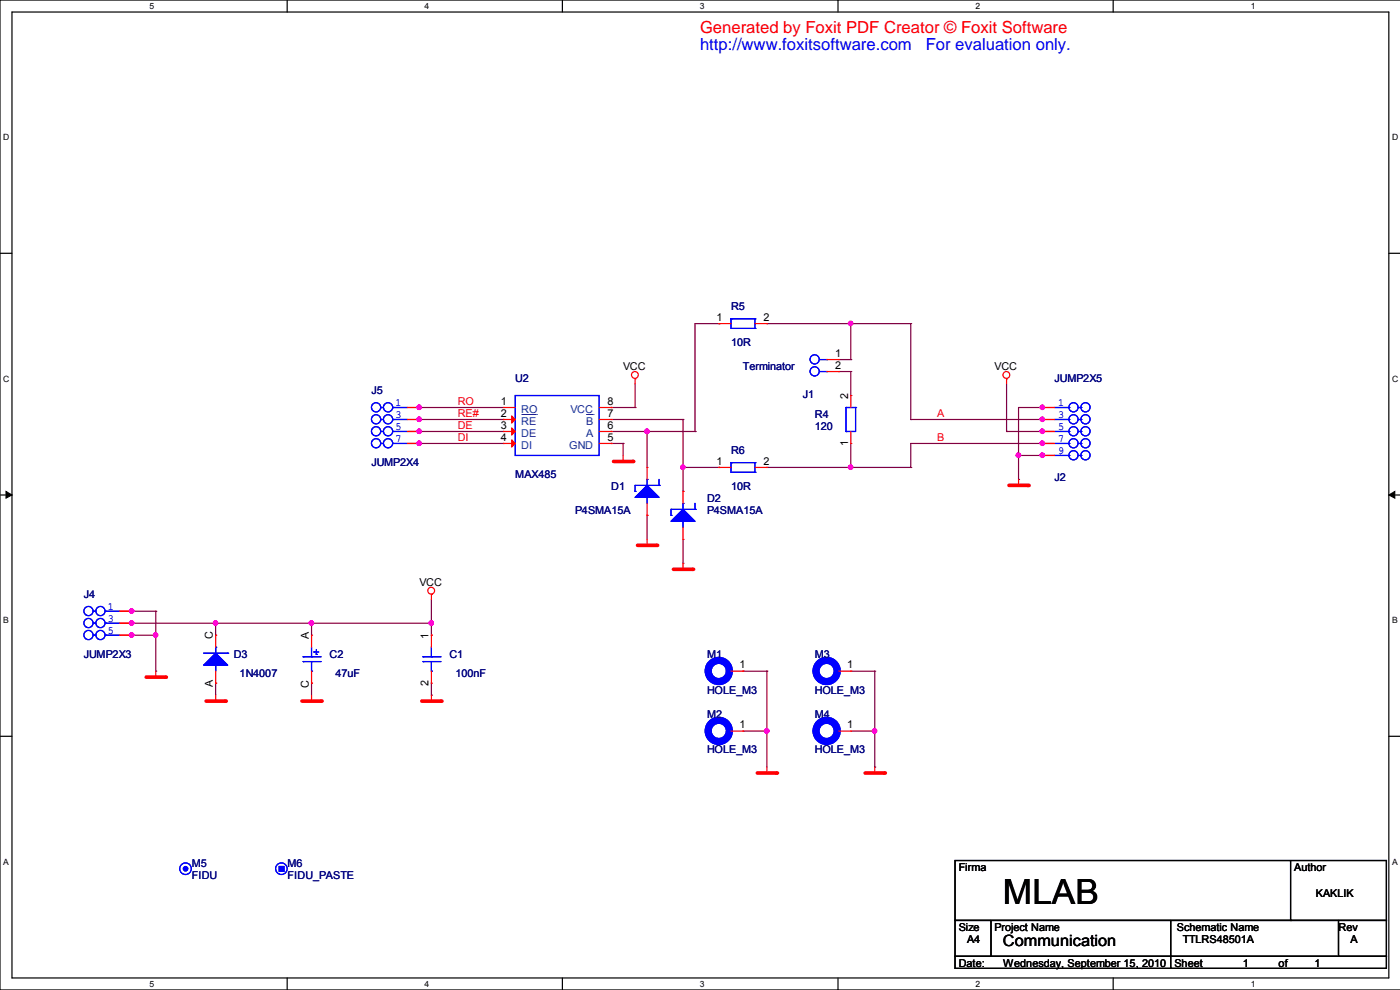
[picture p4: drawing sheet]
<svg xmlns="http://www.w3.org/2000/svg" width="297mm" height="210mm" viewBox="0 0 297 210" stroke-linecap="round" stroke-linejoin="round" font-family="sans-serif">
<path d="M2.5 2.6h292.1v204.8h-292.1zM297.1 0h-297.1v210h297.1" fill="none" stroke="#000" stroke-width=".25"/>
<g fill="#fff">
<path d="M31.7 .3h1v2h-1z"/>
<path d="M31.7 207.7h1v2h-1z"/>
</g>
<path d="M60.9 0v2.6M60.9 207.4v2.6" fill="none" stroke="#000" stroke-width=".25"/>
<g fill="#fff">
<path d="M90.1 .3h1v2h-1z"/>
<path d="M90.1 207.7h1v2h-1z"/>
</g>
<path d="M119.3 0v2.6M119.3 207.4v2.6" fill="none" stroke="#000" stroke-width=".25"/>
<g fill="#fff">
<path d="M148.5 .3h1v2h-1z"/>
<path d="M148.5 207.7h1v2h-1z"/>
</g>
<path d="M177.8 0v2.6M177.8 207.4v2.6" fill="none" stroke="#000" stroke-width=".25"/>
<g fill="#fff">
<path d="M206.9 .3h1v2h-1z"/>
<path d="M206.9 207.7h1v2h-1z"/>
</g>
<path d="M236.2 0v2.6M236.2 207.4v2.6" fill="none" stroke="#000" stroke-width=".25"/>
<g fill="#fff">
<path d="M265.3 .3h1v2h-1z"/>
<path d="M265.3 207.7h1v2h-1z"/>
<path d="M.7 28.1h1.2v2.1h-1.2z"/>
<path d="M295.3 28.1h1.3v2.1h-1.3z"/>
<path d="M.7 79.3h1.2v2.1h-1.2z"/>
<path d="M295.3 79.3h1.3v2.1h-1.3z"/>
</g>
<path d="M0 53.7h2.5M294.6 53.7h2.5" fill="none" stroke="#000" stroke-width=".25"/>
<g fill="#fff">
<path d="M.7 130.6h1.2v2h-1.2z"/>
<path d="M295.3 130.6h1.2v2h-1.2z"/>
</g>
<path d="M0 105h2.5M294.6 105h2.5" fill="none" stroke="#000" stroke-width=".25"/>
<path d="M1.3 104.2l1.2 .8-1.2 .7zM294.6 105l1.3-.8v1.5z" fill="#000" stroke="#000" stroke-width=".21"/>
<g fill="#fff">
<path d="M.7 181.8h1.1v2h-1.1z"/>
<path d="M295.3 181.8h1.1v2h-1.1z"/>
</g>
<path d="M0 156.2h2.5M294.6 156.2h2.5" fill="none" stroke="#000" stroke-width=".25"/>
<g fill="none" stroke="#800040" stroke-width=".25">
<path d="M152.5 68.6h.1M152.5 68.6h-5.1v22.9M162.7 68.6h30.5M177.9 78.8h2.6M177.9 76.3h2.6M180.5 68.6h.1M180.5 78.8h.1M180.5 76.3h.1M180.5 68.6v7.7M180.5 78.8v5.1M193.2 68.6h.1M193.2 68.6v20.4"/>
<path d="M89 94.1h.1M89 91.5h.1M89 86.4h.1M89 94.1h17.8M89 89h17.8M89 91.5h17.8M89 86.4h17.8M106.8 89h.1M129.6 86.4h.1M129.6 94.1h.1M129.6 94.1h2.6M129.6 89h15.3"/>
<path d="M129.6 91.5h17.8M129.6 86.4h5.1M132.2 94.1h.1M132.2 94.1v2.5M134.7 86.4h.1M134.7 81.4v5M137.3 91.5h.1M137.3 91.5v7.7M144.9 89h.1M144.9 99.2h.1M144.9 99.2h7.6M144.9 89v15.2"/>
<path d="M147.4 91.5h.1M152.5 99.2h.1M162.7 99.2h30.5M180.5 99.2h.1M180.5 83.9h.1M180.5 94.1v5.1M193.2 99.2h.1M193.2 89h.1M193.2 89h28M213.5 91.5h.1M213.5 91.5h7.7M213.5 81.4v10.1"/>
<path d="M216.1 96.6h.1M216.1 96.6h5.1M221.2 94.1h.1M221.2 89h.1M221.2 86.4h.1M221.2 96.6h.1M221.2 91.5h.1M221.2 94.1h-28v5.1M221.2 86.4h-5.1v15.3M137.3 109.3h.1M137.3 109.3v5.1M144.9 104.2h.1"/>
<path d="M144.9 119.5h.1M144.9 114.4v5.1M216.1 101.7h.1M28 132.2h63.5M28 129.7h5M28 134.7h5M33 129.7h.1M33 134.7h.1M33 129.7v12.7M45.8 132.2h.1M45.8 134.7h.1M45.8 132.2v2.5"/>
<path d="M66.1 132.2h.1M66.1 132.2v2.5M91.5 134.7h.1M91.5 132.2h.1M91.5 127.1v7.6M33 142.4h.1M45.8 144.9h.1M45.8 144.9v2.6M66.1 144.9h.1M66.1 144.9v2.6M91.5 147.5h.1M91.5 144.9v2.6"/>
<path d="M157.6 142.4h.1M157.6 142.4h5.1M157.6 155.1h5.1M162.7 155.1h.1M162.7 142.4h.1M162.7 142.4v20.3M180.5 142.4h5.1M180.5 155.1h5.1M185.6 155.1h.1M185.6 142.4h.1M185.6 142.4v20.3M185.6 162.7h.1"/>
</g>
<g fill="#f0f" stroke="#f0f" stroke-width=".25">
<circle cx="221.1" cy="94" r=".47"/>
<circle cx="180.4" cy="99.1" r=".47"/>
<circle cx="180.4" cy="68.6" r=".47"/>
<circle cx="221.1" cy="88.9" r=".47"/>
<circle cx="144.9" cy="99.1" r=".47"/>
<circle cx="137.2" cy="91.5" r=".47"/>
<circle cx="27.9" cy="132.2" r=".47"/>
<circle cx="45.7" cy="132.2" r=".47"/>
<circle cx="27.9" cy="129.6" r=".47"/>
<circle cx="33" cy="134.7" r=".47"/>
<circle cx="27.9" cy="134.7" r=".47"/>
<circle cx="91.5" cy="132.2" r=".47"/>
<circle cx="66.1" cy="132.2" r=".47"/>
<circle cx="88.9" cy="94" r=".47"/>
<circle cx="88.9" cy="91.5" r=".47"/>
<circle cx="88.9" cy="88.9" r=".47"/>
<circle cx="88.9" cy="86.4" r=".47"/>
<circle cx="221.1" cy="86.4" r=".47"/>
<circle cx="216" cy="96.6" r=".47"/>
<circle cx="221.1" cy="96.6" r=".47"/>
<circle cx="221.1" cy="91.5" r=".47"/>
<circle cx="162.7" cy="155" r=".47"/>
<circle cx="185.5" cy="155" r=".47"/>
</g>
<path d="M137.3 115.7h.1M137.3 114.4v1.3" fill="none" stroke="#f00" stroke-width=".25"/>
<path d="M135.2 115.7h4.1" fill="none" stroke="#f00" stroke-width=".76"/>
<circle cx="139.3" cy="115.7" r=".38" fill="#f00"/>
<g fill="none" stroke="#f00" stroke-width=".25">
<path d="M132.2 97.9h.1M132.2 96.6v1.3M134.7 80.3h.1M134.7 80.3v1.1"/>
<circle cx="134.7" cy="79.5" r=".72"/>
</g>
<path d="M130.2 97.9h4" fill="none" stroke="#f00" stroke-width=".76"/>
<circle cx="134.2" cy="97.9" r=".38" fill="#f00"/>
<path d="M33 143.6h.1M33 142.4v1.2" fill="none" stroke="#f00" stroke-width=".25"/>
<path d="M31 143.6h4.1" fill="none" stroke="#f00" stroke-width=".76"/>
<circle cx="35.1" cy="143.6" r=".38" fill="#f00"/>
<path d="M45.8 148.7h.1M45.8 147.5v1.2" fill="none" stroke="#f00" stroke-width=".25"/>
<path d="M43.7 148.7h4.1" fill="none" stroke="#f00" stroke-width=".76"/>
<circle cx="47.8" cy="148.7" r=".38" fill="#f00"/>
<path d="M91.5 148.7h.1M91.5 147.5v1.2" fill="none" stroke="#f00" stroke-width=".25"/>
<path d="M89.5 148.7h4" fill="none" stroke="#f00" stroke-width=".76"/>
<circle cx="93.5" cy="148.7" r=".38" fill="#f00"/>
<g fill="none" stroke="#f00" stroke-width=".25">
<path d="M213.5 80.3h.1M213.5 80.3v1.1M216.1 103h.1M216.1 101.7v1.3M91.5 126.1h.1M91.5 126.1v1"/>
<circle cx="213.5" cy="79.5" r=".72"/>
<circle cx="91.5" cy="125.3" r=".72"/>
</g>
<path d="M214 103h4.1" fill="none" stroke="#f00" stroke-width=".76"/>
<circle cx="218.1" cy="103" r=".38" fill="#f00"/>
<path d="M144.9 119.5v1.3M144.9 120.8h.1" fill="none" stroke="#f00" stroke-width=".25"/>
<path d="M142.9 120.8h4" fill="none" stroke="#f00" stroke-width=".76"/>
<circle cx="146.9" cy="120.8" r=".38" fill="#f00"/>
<path d="M162.7 164h.1M162.7 162.7v1.3" fill="none" stroke="#f00" stroke-width=".25"/>
<path d="M160.7 164h4" fill="none" stroke="#f00" stroke-width=".76"/>
<circle cx="164.7" cy="164" r=".38" fill="#f00"/>
<path d="M185.6 164h.1M185.6 162.7v1.3" fill="none" stroke="#f00" stroke-width=".25"/>
<path d="M183.5 164h4.1" fill="none" stroke="#f00" stroke-width=".76"/>
<circle cx="187.6" cy="164" r=".38" fill="#f00"/>
<path d="M66.1 148.7h.1M66.1 147.5v1.2" fill="none" stroke="#f00" stroke-width=".25"/>
<path d="M64.1 148.7h4" fill="none" stroke="#f00" stroke-width=".76"/>
<circle cx="68.1" cy="148.7" r=".38" fill="#f00"/>
<path d="M202.6 182.5h91.5v12.7h-91.5zM202.6 195.2h91.5v7.7h-91.5zM210.2 195.2v7.7M248.4 195.2v10.2M273.8 195.2h.1M273.8 182.5v12.7M284 195.2v7.7M202.6 202.9h91.5v2.5h-91.5zM210.2 202.9h.1M248.4 202.9h.1M248.4 205.4h.1M284 202.9h.1" fill="none" stroke="#000" stroke-width=".25"/>
<g fill="none" stroke="#00f" stroke-width=".25">
<path d="M155.1 67.6h.1M155.1 67.6v2.1h5.1M155.1 67.6h5.1M160.2 69.7h.1M160.2 67.6h.1M160.2 67.6v2.1M173.9 76.3h1.5M173.9 78.8h1.5M175.4 76.3h.1M175.4 78.8h.1M80.8 86.4h.1M80.8 89h.1"/>
<path d="M80.8 91.5h.1M80.8 94.1h.1M80.8 86.4h.5M80.8 89h.5M80.8 91.5h.5M80.8 94.1h.5M83.4 86.4h.1M83.4 89h.1M83.4 91.5h.1M83.4 94.1h.1M83.4 86.4h3M83.4 89h3"/>
<path d="M83.4 91.5h3M83.4 94.1h3M109.3 83.9h17.8v12.7h-17.8zM155.1 98.1h.1M155.1 98.1v2.1h5.1M155.1 98.1h5.1M160.2 98.1h.1M160.2 98.1v2.1M179.5 91.5h.1M179.5 86.4h.1M179.5 86.4h2M179.5 86.4v5.1"/>
<path d="M181.5 86.4h.1M181.5 86.4v5.1h-2M223.7 86.4h3.1M223.7 89h3.1M223.7 91.5h3.1M223.7 94.1h3.1M223.7 96.6h3.1M226.8 86.4h.1M226.8 89h.1M226.8 91.5h.1M226.8 94.1h.1M226.8 96.6h.1"/>
<path d="M228.8 86.4h.5M228.8 89h.5M228.8 91.5h.5M228.8 94.1h.5M228.8 96.6h.5M229.3 86.4h.1M229.3 89h.1M229.3 91.5h.1M229.3 94.1h.1M229.3 96.6h.1M134.7 104.2h.1M137.3 101.7h.1"/>
<path d="M137.3 105.5h.1M137.3 101.7v1.3M137.3 105.5v1.3M139.8 103h.1M139.8 103h-5.1v1.2M139.8 101.7v1.3M142.4 109.3h.1M144.9 106.8h.1M144.9 110.6h.1M144.9 106.8v1.3M144.9 110.6v1.3M147.4 108.1h.1"/>
<path d="M147.4 108.1h-5v1.2M147.4 106.8v1.3M160.2 100.2h.1M19.8 129.7h.1M19.8 132.2h.1M19.8 134.7h.1M19.8 129.7h.5M19.8 132.2h.5M19.8 134.7h.5M22.4 129.7h.1M22.4 132.2h.1M22.4 134.7h.1"/>
<path d="M22.4 129.7h3M22.4 132.2h3M22.4 134.7h3M43.2 138.6h5.1M45.8 137.3h.1M45.8 137.3v1.3M48.3 138.6h.1M64.3 139.3h.1M64.3 139.3h3.8M66.1 139.3h.1M66.1 137.3v2M66.6 138.3h.1"/>
<path d="M66.6 138.3h1M67.1 138.8h.1M67.1 137.8v1M89.7 139.3h.1M89.7 139.3h3.8M91.5 139.3h.1M91.5 137.3v2M45.8 141.1h.1M45.8 141.1v1.3M64.3 140.3h.1M64.3 140.3h3.8M66.1 142.4h.1"/>
<path d="M66.1 140.3v2.1M89.7 140.3h.1M89.7 140.3h3.8M91.5 142.4h.1M91.5 140.3v2.1M154.8 142.4h.1M154.8 155.1h.1M154.8 142.4h.3M154.8 155.1h.3M177.7 142.4h.1M177.7 155.1h.1M177.7 142.4h.2"/>
<path d="M177.7 155.1h.2"/>
<circle cx="172.8" cy="76.2" r=".97"/>
<circle cx="172.8" cy="78.8" r=".97"/>
<circle cx="79.8" cy="88.9" r=".97"/>
<circle cx="79.8" cy="94" r=".97"/>
<circle cx="79.8" cy="91.5" r=".97"/>
<circle cx="79.8" cy="86.4" r=".97"/>
<circle cx="82.3" cy="88.9" r=".97"/>
<circle cx="82.3" cy="91.5" r=".97"/>
<circle cx="82.3" cy="94" r=".97"/>
<circle cx="82.3" cy="86.4" r=".97"/>
<circle cx="227.7" cy="94" r=".97"/>
<circle cx="227.7" cy="96.6" r=".97"/>
<circle cx="227.7" cy="88.9" r=".97"/>
<circle cx="227.7" cy="91.5" r=".97"/>
<circle cx="227.7" cy="86.4" r=".97"/>
<circle cx="230.3" cy="91.5" r=".97"/>
<circle cx="230.3" cy="96.6" r=".97"/>
<circle cx="230.3" cy="94" r=".97"/>
<circle cx="230.3" cy="88.9" r=".97"/>
<circle cx="230.3" cy="86.4" r=".97"/>
<circle cx="18.8" cy="134.7" r=".97"/>
<circle cx="18.8" cy="129.6" r=".97"/>
<circle cx="18.8" cy="132.2" r=".97"/>
<circle cx="21.3" cy="134.7" r=".97"/>
<circle cx="21.3" cy="129.6" r=".97"/>
<circle cx="21.3" cy="132.2" r=".97"/>
<circle cx="39.4" cy="184.3" r="1.23"/>
<circle cx="59.7" cy="184.3" r="1.23"/>
</g>
<g fill="#00f" stroke="#00f" stroke-width=".25">
<path d="M134.7 105.5l2.6-2.5 2.5 2.5z"/>
<path d="M43.2 141.1l2.6-2.5 2.5 2.5z"/>
<path d="M144.9 108.1l2.5 2.5h-5z"/>
<path d="M59.2 183.8h1v1h-1z" fill-rule="evenodd"/>
<path d="M59.2 183.8h1v1h-1z" fill-rule="evenodd"/>
<circle cx="39.4" cy="184.3" r=".47"/>
</g>
<g fill="none" stroke="#f00" stroke-width=".25">
<path d="M152.5 68.6h.1M152.5 68.6h2.6M160.2 68.6h2.5M162.7 68.6h.1M175.4 76.3h2.5M175.4 78.8h2.5M177.9 76.3h.1M177.9 78.8h.1M86.4 86.4h2.6M86.4 89h2.6M86.4 91.5h2.6M86.4 94.1h2.6"/>
<path d="M89 86.4h.1M89 89h.1M89 91.5h.1M89 94.1h.1M106.8 86.4h.1M106.8 94.1h.1M106.8 89h.1M106.8 91.5h.1M106.8 86.4h2.5M106.8 89h2.5M106.8 91.5h2.5M106.8 94.1h2.5"/>
<path d="M127.1 86.4h2.5M127.1 89h2.5M127.1 91.5h2.5M127.1 94.1h2.5M129.6 94.1h.1M129.6 86.4h.1M129.6 91.5h.1M129.6 89h.1M137.3 99.2h.1M137.3 99.2v2.5M152.5 99.2h.1M152.5 99.2h2.6"/>
<path d="M160.2 99.2h2.5M162.7 99.2h.1M180.5 94.1h.1M180.5 83.9h.1M180.5 83.9v2.5M180.5 91.5v2.6M221.2 86.4h.1M221.2 89h.1M221.2 91.5h.1M221.2 94.1h.1M221.2 96.6h.1M221.2 86.4h2.5"/>
<path d="M221.2 89h2.5M221.2 91.5h2.5M221.2 94.1h2.5M221.2 96.6h2.5M137.3 109.3h.1M137.3 106.8v2.5M144.9 114.4h.1M144.9 104.2h.1M144.9 104.2v2.6M144.9 111.9v2.5M25.4 129.7h2.6M25.4 132.2h2.6"/>
<path d="M25.4 134.7h2.6M28 129.7h.1M28 132.2h.1M28 134.7h.1M45.8 134.7h.1M45.8 134.7v2.6M66.1 134.7h.1M66.1 134.7v2.6M91.5 134.7h.1M91.5 134.7v2.6M45.8 144.9h.1M45.8 142.4v2.5"/>
<path d="M66.1 144.9h.1M66.1 142.4v2.5M91.5 144.9h.1M91.5 142.4v2.5M155.1 142.4h2.5M155.1 155.1h2.5M157.6 142.4h.1M157.6 155.1h.1M177.9 142.4h2.6M177.9 155.1h2.6M180.5 142.4h.1M180.5 155.1h.1"/>
</g>
<g fill="none" stroke="#00f" stroke-width="1.5">
<circle cx="152.5" cy="142.3" r="2.25"/>
<circle cx="152.5" cy="155" r="2.25"/>
<circle cx="175.4" cy="142.3" r="2.25"/>
<circle cx="175.4" cy="155" r="2.25"/>
</g>
<g fill="#f00" stroke="#f00" stroke-width=".25">
<path d="M108.5 93.3l.8 .8-.8 .7z"/>
<path d="M108.5 88.2l.8 .8-.8 .7z"/>
<path d="M108.5 90.8l.8 .7-.8 .8z"/>
</g>
<path d="M110.6 87.9h3.2M113.8 87.9h.1M124.4 87.9h1.5M125.9 87.9h.1" fill="none" stroke="#004080" stroke-width=".21"/>
<g fill="#f0f" stroke="#f0f" stroke-width=".25">
<circle cx="221.1" cy="94" r=".47"/>
<circle cx="180.4" cy="99.1" r=".47"/>
<circle cx="180.4" cy="68.6" r=".47"/>
<circle cx="221.1" cy="88.9" r=".47"/>
<circle cx="144.9" cy="99.1" r=".47"/>
<circle cx="137.2" cy="91.5" r=".47"/>
<circle cx="27.9" cy="132.2" r=".47"/>
<circle cx="45.7" cy="132.2" r=".47"/>
<circle cx="27.9" cy="129.6" r=".47"/>
<circle cx="33" cy="134.7" r=".47"/>
<circle cx="27.9" cy="134.7" r=".47"/>
<circle cx="91.5" cy="132.2" r=".47"/>
<circle cx="66.1" cy="132.2" r=".47"/>
<circle cx="88.9" cy="94" r=".47"/>
<circle cx="88.9" cy="91.5" r=".47"/>
<circle cx="88.9" cy="88.9" r=".47"/>
<circle cx="88.9" cy="86.4" r=".47"/>
<circle cx="221.1" cy="86.4" r=".47"/>
<circle cx="216" cy="96.6" r=".47"/>
<circle cx="221.1" cy="96.6" r=".47"/>
<circle cx="221.1" cy="91.5" r=".47"/>
<circle cx="162.7" cy="155" r=".47"/>
<circle cx="185.5" cy="155" r=".47"/>
</g>
<text font-size="7.4" x="212.8" y="191.7">MLAB</text>
<text font-size="3.5" fill="#f00" x="148.5" y="7">Generated by Foxit PDF Creator © Foxit Software</text>
<g font-size="3.5" fill="#00f">
<text x="148.5" y="10.5">http://www.foxitsoftware.com</text>
<text x="196.4" y="10.5">For evaluation only.</text>
</g>
<text font-size="3.3" x="212.8" y="200.8">Communication</text>
<g font-size="2.3" fill="#000080">
<text x="155.1" y="65.8">R5</text>
<text x="155.1" y="73.4">10R</text>
<text x="78.8" y="83.6">J5</text>
<text x="109.3" y="81">U2</text>
<text x="157.6" y="78.5">Terminator</text>
<text x="223.7" y="81">JUMP2X5</text>
<text x="170.3" y="84.3">J1</text>
<text x="172.9" y="88.6">R4</text>
<text x="172.9" y="91.2">120</text>
<text x="78.8" y="98.8">JUMP2X4</text>
<text x="109.3" y="101.4">MAX485</text>
<text x="155.1" y="96.3">R6</text>
<text x="129.7" y="103.9">D1</text>
<text x="150" y="106.4">D2</text>
<text x="155.1" y="103.9">10R</text>
<text x="223.7" y="102.1">J2</text>
<text x="122" y="109">P4SMA15A</text>
<text x="150" y="109">P4SMA15A</text>
<text x="17.8" y="126.8">J4</text>
<text x="17.8" y="139.5">JUMP2X3</text>
<text x="49.6" y="139.5">D3</text>
<text x="50.8" y="143.6">1N4007</text>
<text x="69.9" y="139.5">C2</text>
<text x="71.2" y="143.6">47uF</text>
<text x="95.3" y="139.5">C1</text>
<text x="96.6" y="143.6">100nF</text>
<text x="150" y="139.5">M1</text>
<text x="172.9" y="139.5">M3</text>
<text x="150" y="147.1">HOLE_M3</text>
<text x="172.9" y="147.1">HOLE_M3</text>
<text x="150" y="152.2">M2</text>
<text x="172.9" y="152.2">M4</text>
<text x="150" y="159.8">HOLE_M3</text>
<text x="172.9" y="159.8">HOLE_M3</text>
<text x="40.7" y="184">M5</text>
<text x="61" y="184">M6</text>
<text x="40.7" y="186.5">FIDU</text>
<text x="61" y="186.5">FIDU_PASTE</text>
</g>
<g font-size="2.3">
<text x="152" y="68.1">1</text>
<text x="161.9" y="68.1">2</text>
<text x="177.2" y="75.7">1</text>
<text x="132.2" y="78.5">VCC</text>
<text x="177.2" y="78.2">2</text>
<text x="211" y="78.5">VCC</text>
<text x="106.3" y="85.8">1</text>
<text x="106.3" y="88.4">2</text>
<text x="128.9" y="85.8">8</text>
<text x="128.9" y="88.4">7</text>
<text x="179.9" y="84.7" transform="rotate(-90 179.9 84.7)">2</text>
<text x="106.3" y="93.5">4</text>
<text x="106.3" y="90.9">3</text>
<text x="128.9" y="93.5">5</text>
<text x="128.9" y="90.9">6</text>
<text x="179.9" y="94.6" transform="rotate(-90 179.9 94.6)">1</text>
<text x="152" y="98.6">1</text>
<text x="161.9" y="98.6">2</text>
<text x="89" y="124.2">VCC</text>
<text x="45.2" y="135.5" transform="rotate(-90 45.2 135.5)">C</text>
<text x="65.5" y="135.5" transform="rotate(-90 65.5 135.5)">A</text>
<text x="90.9" y="135.5" transform="rotate(-90 90.9 135.5)">1</text>
<text x="156.9" y="141.8">1</text>
<text x="179.7" y="141.8">1</text>
<text x="45.2" y="145.7" transform="rotate(-90 45.2 145.7)">A</text>
<text x="65.5" y="145.8" transform="rotate(-90 65.5 145.8)">C</text>
<text x="90.9" y="145.4" transform="rotate(-90 90.9 145.4)">2</text>
<text x="156.9" y="154.5">1</text>
<text x="179.7" y="154.5">1</text>
<text x="203.4" y="184.7">Firma</text>
<text x="274.6" y="184.7">Author</text>
<text x="279.1" y="190.3">KAKLIK</text>
<text x="203.4" y="197.4">Size</text>
<text x="211" y="197.4">Project Name</text>
<text x="249.7" y="197.4">Schematic Name</text>
<text x="284" y="197.4">Rev</text>
<text x="205.2" y="200">A4</text>
<text x="250.9" y="200">TTLRS48501A</text>
<text x="286.5" y="200">A</text>
<text x="203.4" y="205.1">Date:</text>
<text x="212.8" y="205.1">Wednesday, September 15, 2010</text>
<text x="249.1" y="205.1">Sheet</text>
<text x="263.6" y="205.1">1</text>
<text x="271.3" y="205.1">of</text>
<text x="278.9" y="205.1">1</text>
</g>
<g font-size="2.3" fill="#00f">
<text x="83.9" y="86.1">1</text>
<text x="83.9" y="88.6">3</text>
<text x="224.5" y="86.1">1</text>
<text x="224.5" y="88.6">3</text>
<text x="83.9" y="91.2">5</text>
<text x="83.9" y="93.7">7</text>
<text x="224.5" y="91.2">5</text>
<text x="224.5" y="93.7">7</text>
<text x="224.5" y="96.3">9</text>
<text x="22.9" y="129.3">1</text>
<text x="22.9" y="131.9">3</text>
<text x="22.9" y="134.4">5</text>
</g>
<g font-size="2.3" fill="#f00">
<text x="97.1" y="88.5">RE#</text>
<text x="97.1" y="85.9">RO</text>
<text x="198.8" y="88.5">A</text>
<text x="97.1" y="93.6">DI</text>
<text x="97.1" y="91">DE</text>
<text x="198.8" y="93.6">B</text>
</g>
<g font-size="2.3" fill="#004080">
<text x="110.6" y="87.5">RO</text>
<text x="121" y="87.5">VCC</text>
<text x="110.6" y="95.2">DI</text>
<text x="110.6" y="90.1">RE</text>
<text x="110.6" y="92.6">DE</text>
<text x="120.8" y="95.2">GND</text>
<text x="124.3" y="92.6">A</text>
<text x="124.3" y="90.1">B</text>
</g>
<g font-size="1.8">
<text x="31.7" y="1.9">5</text>
<text x="90.1" y="1.9">4</text>
<text x="148.5" y="1.9">3</text>
<text x="206.9" y="1.9">2</text>
<text x="265.3" y="1.9">1</text>
<text x=".7" y="29.7">D</text>
<text x="295.3" y="29.7">D</text>
<text x=".7" y="80.9">C</text>
<text x="295.3" y="80.9">C</text>
<text x=".7" y="132.2">B</text>
<text x="295.3" y="132.2">B</text>
<text x=".7" y="183.4">A</text>
<text x="295.3" y="183.4">A</text>
<text x="31.7" y="209.3">5</text>
<text x="90.1" y="209.3">4</text>
<text x="148.5" y="209.3">3</text>
<text x="206.9" y="209.3">2</text>
<text x="265.3" y="209.3">1</text>
</g>
</svg>
